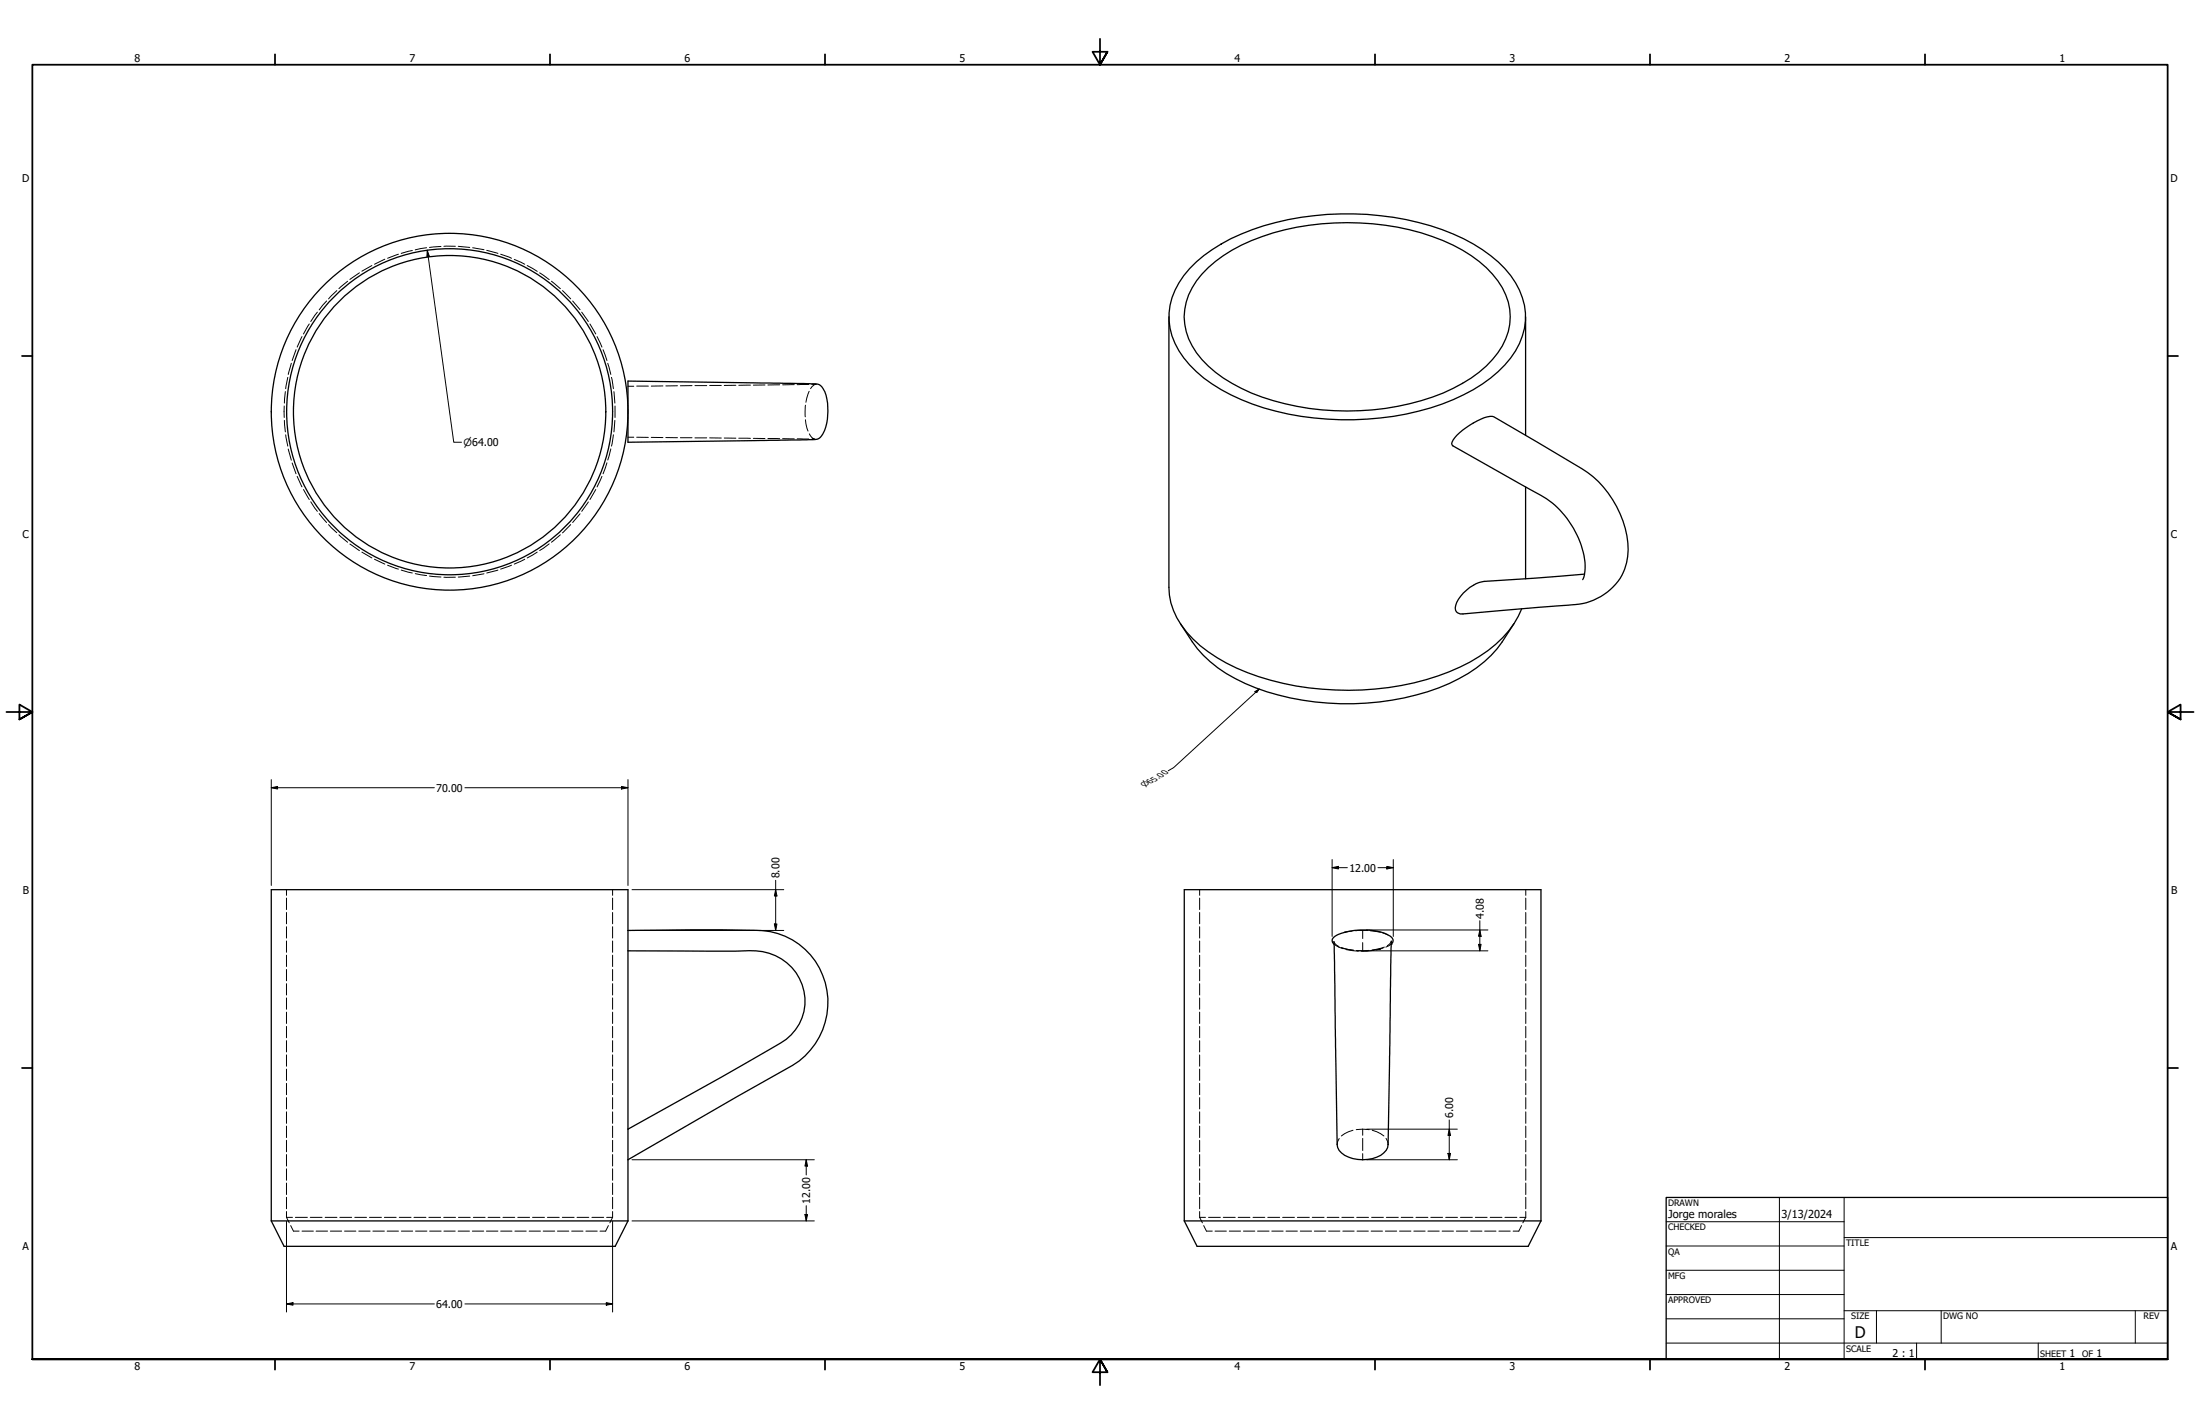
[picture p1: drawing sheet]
<svg xmlns="http://www.w3.org/2000/svg" width="864mm" height="559mm" viewBox="0 0 864 559" stroke-linecap="round" stroke-linejoin="round" font-family="sans-serif">
<!-- layer: Hidden (ANSI) -->
<g fill="none" stroke="#000" stroke-width=".39">
<path d="M156.4 99.8l-4.3 1.5M161.9 98.3l-4.4 1.1M167.4 97.2l-4.4 .8M173.1 96.7l-4.5 .4M174.2 96.6h4.6M179.9 96.6l4.5 .5M185.5 97.2l4.5 .8M191.1 98.2l4.4 1.2M196.5 99.8l4.3 1.5M128.2 118.1l-2.9 3.5M132.2 114l-3.2 3.3M136.5 110.4l-3.5 2.9"/>
<path d="M141.1 107.1l-3.7 2.6M146 104.2l-4 2.2M151.1 101.7l-4.1 2M201.9 101.8l4.1 1.9M206.9 104.2l4 2.3M211.8 107.1l3.8 2.6M216.5 110.4l3.5 2.9M220.8 114l3.2 3.3M224.8 118.1l2.9 3.4M116.2 137.2l-1.5 4.3M118.6 132.1l-2 4.1M121.4 127.1l-2.3 4"/>
<path d="M124.6 122.5l-2.6 3.7M228.3 122.5l2.6 3.7M231.6 127.1l2.3 4M234.4 132.1l1.9 4.1M236.7 137.2l1.6 4.3M111.6 159.3v4.5M112 153.7l-.4 4.5M113 148.1l-.9 4.4M114.4 142.6l-1.2 4.3M238.6 142.6l1.2 4.3M240 148.1l.8 4.4M241 153.7l.4 4.5"/>
<path d="M241.4 159.3v4.5M246.5 151.6h2.3M249.9 151.5h4.6M260.2 151.4l-4.5 .1M265.9 151.4h-4.5M271.7 151.3l-4.6 .1M272.8 151.3h4.6M278.6 151.3h4.5M288.9 151.2l-4.6 .1M294.6 151.1l-4.6 .1M300.3 151.1h-4.6M306.1 151l-4.7 .1"/>
<path d="M311.8 150.9l-4.6 .1M316.2 159l-.1 4.6M317.5 150.9h-4.6M317.6 153.5l-1.2 4.4M318.6 150.8l1.8-.1a2.84 2.84 0 0 0-2.2 1.8M111.6 165l.4 4.5M112.1 170.6l.9 4.5M113.2 176.2l1.2 4.4M239.8 176.1l-1.2 4.4M240.8 170.6l-.8 4.5M241.4 165l-.4 4.5M246.5 171.6h2.3"/>
<path d="M249.9 171.6h4.6M255.7 171.6l4.5 .1M261.4 171.7l4.5 .1M267.1 171.8h4.6M272.8 171.8h4.6M278.6 171.8l4.5 .1M284.3 171.9l4.6 .1M290 172h4.6M295.7 172l4.6 .1M301.4 172.1h4.7M307.2 172.1l4.6 .1M312.9 172.2l4.6 .1"/>
<path d="M316.2 164.7l1 4.5M317.7 170.2l.9 1.4 1.4 .8-1.4-.1M114.7 181.7l1.5 4.2M116.6 186.9l2 4.2M119.1 192.1l2.3 3.9M122 196.9l2.6 3.8M230.9 197l-2.6 3.7M233.9 192.1l-2.3 3.9M236.3 186.9l-1.9 4.2M238.3 181.6l-1.6 4.3M125.3 201.5l2.9 3.5M129 205.9l3.2 3.1"/>
<path d="M133 209.9l3.5 2.9M137.4 213.5l3.7 2.6M142 216.7l4 2.2M147 219.5l4.1 1.9M206 219.5l-4.1 1.9M210.9 216.7l-4 2.2M215.6 213.4l-3.8 2.6M220 209.9l-3.5 2.9M224 205.9l-3.2 3.2M227.7 201.6l-2.9 3.4M152.1 221.8l4.3 1.5M157.5 223.7l4.4 1.2"/>
<path d="M163 225.1l4.4 .8M168.6 226.1l4.5 .3M174.2 226.5h4.6M184.4 226.1l-4.5 .3M190 225.2l-4.5 .7M195.5 223.7l-4.4 1.2M200.8 221.8l-4.3 1.5M112.5 349.1v2.2M112.5 352.4v4.5M112.5 358.1v4.4M240.5 349.1v2.2M240.5 352.4v4.5"/>
<path d="M240.5 358.1v4.4M470.9 349.1v2.2M470.9 352.4v4.5M470.9 358.1v4.4M598.9 349.1v2.2M598.9 352.4v4.5M598.9 358.1v4.4M112.5 363.7v4.4M112.5 369.3v4.4M112.5 374.8v4.5M240.5 363.7v4.4M240.5 369.3v4.4"/>
<path d="M240.5 374.8v4.5M470.9 363.7v4.4M470.9 369.3v4.4M470.9 374.8v4.5M523.6 369.5l.6 1 1.1 .7M523.7 370.5l2 1.2M525.1 371.4l2.2 .9M526.4 371.8l4.8 1.1M526.9 372l4.5 .9M527.7 365.9h.2M528.3 365.8h-.2M528.4 372.6l4.8 .7"/>
<path d="M530.7 365.4l-2.7 .4M532.6 373l2.3 .1M534.9 365.1l-2.8 .2M534.9 365.1l2 .1M534.9 365.1v3.2M534.9 369.9v3.2M537.2 373l-2.3 .1M537.4 372.9l-5 .1M537.9 365.3l4 .5M539.2 372.9l-4.8 .4M541.5 372.4l.6-.1-1.8 .4M542.9 366.1l1.9 .7"/>
<path d="M542.9 372l-4.5 .9M543.4 371.7l-4.7 1.1M546.1 370.6l-2.1 1.1M546.2 369.3l-.5 1-1.1 .8M598.9 363.7v4.4M598.9 369.3v4.4M598.9 374.8v4.5M112.5 380.4v4.5M112.5 386v4.5M112.5 391.6v4.4M112.5 397.2v4.4M240.5 380.4v4.5"/>
<path d="M240.5 386v4.5M240.5 391.6v4.4M240.5 397.2v4.4M470.9 380.4v4.5M470.9 386v4.5M470.9 391.6v4.4M470.9 397.2v4.4M598.9 380.4v4.5M598.9 386v4.5M598.9 391.6v4.4M598.9 397.2v4.4M112.5 402.8v4.4"/>
<path d="M112.5 408.4v4.4M112.5 414v4.4M112.5 419.5v4.5M240.5 402.8v4.4M240.5 408.4v4.4M240.5 414v4.4M240.5 419.5v4.5M470.9 402.8v4.4M470.9 408.4v4.4M470.9 414v4.4M470.9 419.5v4.5M598.9 402.8v4.4"/>
<path d="M598.9 408.4v4.4M598.9 414v4.4M598.9 419.5v4.5M112.5 425.1v4.5M112.5 430.7v4.5M112.5 436.3v4.5M240.5 425.1v4.5M240.5 430.7v4.5M240.5 436.3v4.5M470.9 425.1v4.5M470.9 430.7v4.5M470.9 436.3v4.5"/>
<path d="M598.9 425.1v4.5M598.9 430.7v4.5M598.9 436.3v4.5M112.5 441.9v4.5M112.5 447.5v4.5M112.5 453.1v4.5M112.5 458.7v4.5M240.5 441.9v4.5M240.5 447.5v4.5M240.5 453.1v4.5M240.5 458.7v4.5M470.9 441.9v4.5"/>
<path d="M470.9 447.5v4.5M470.9 453.1v4.5M470.9 458.7v4.5M525.7 446.8l-.6 1.2-.2 1.1M531.1 443.5l-1.8 .6-2.8 1.7M534.9 443.1l-2.5 .2M534.9 443.1l2.6 .2M534.9 443.1v2.4M534.9 446.7v4.8M534.9 452.7v2.4M538.7 443.5l1.7 .6 2.8 1.7M544.1 446.7l.6 1.2 .2 1.2"/>
<path d="M598.9 441.9v4.5M598.9 447.5v4.5M598.9 453.1v4.5M598.9 458.7v4.5M112.5 477.7h2.3M112.5 477.7l1 2.2M112.5 464.2v4.6M112.5 469.8v4.5M112.5 475.4v2.3M116 477.7h4.6M121.8 477.7h4.6M127.6 477.7h4.7"/>
<path d="M133.4 477.7h4.6M139.3 477.7h4.6M145 477.7h4.7M150.9 477.7h4.6M156.7 477.7h4.7M162.5 477.7h4.7M168.3 477.7h4.7M174.2 477.7h4.6M180 477.7h4.6M185.8 477.7h4.6M191.6 477.7h4.7M197.4 477.7h4.7"/>
<path d="M203.3 477.7h4.6M209 477.7h4.7M214.9 477.7h4.6M220.7 477.7h4.7M226.5 477.7h4.6M232.3 477.7h4.7M238.1 477.7h2.4M240.5 477.7l-1.1 2.2M240.5 464.2v4.6M240.5 469.8v4.5M240.5 475.4v2.3M470.9 477.7h2.3"/>
<path d="M470.9 477.7l1.1 2.2M470.9 464.2v4.6M470.9 469.8v4.5M470.9 475.4v2.3M474.4 477.7h4.6M480.2 477.7h4.7M486 477.7h4.7M491.9 477.7h4.6M497.6 477.7h4.7M503.5 477.7h4.6M509.3 477.7h4.7M515.1 477.7h4.6"/>
<path d="M521 477.7h4.6M526.7 477.7h4.7M532.6 477.7h4.6M538.4 477.7h4.7M544.2 477.7h4.7M550 477.7h4.7M555.8 477.7h4.7M561.7 477.7h4.6M567.5 477.7h4.6M573.3 477.7h4.7M579.1 477.7h4.7M585 477.7h4.6"/>
<path d="M590.7 477.7h4.7M596.6 477.7h2.3M598.9 477.7l-1.1 2.2M598.9 464.2v4.6M598.9 469.8v4.5M598.9 475.4v2.3M114.1 480.9l1.1 2.2h2.2M118.6 483.1h4.4M124.1 483.1h4.5M129.7 483.1h4.4M135.3 483.1h4.4M140.8 483.1h4.5"/>
<path d="M146.4 483.1h4.5M152 483.1h4.4M157.5 483.1h4.5M163.1 483.1h4.5M168.7 483.1h4.5M174.2 483.1h4.5M179.8 483.1h4.5M185.4 483.1h4.5M190.9 483.1h4.6M196.5 483.1h4.5M202.1 483.1h4.5M207.7 483.1h4.5"/>
<path d="M213.2 483.1h4.5M218.8 483.1h4.5M224.4 483.1h4.5M230 483.1h4.4M238.8 480.9l-1.1 2.2h-2.2M472.5 480.9l1.1 2.2h2.3M476.9 483.1h4.5M482.5 483.1h4.5M488.1 483.1h4.5M493.6 483.1h4.6M499.2 483.1h4.5M504.8 483.1h4.5"/>
<path d="M510.4 483.1h4.5M515.9 483.1h4.5M521.5 483.1h4.5M527.1 483.1h4.5M532.7 483.1h4.4M538.2 483.1h4.5M543.8 483.1h4.5M549.4 483.1h4.4M555 483.1h4.4M560.5 483.1h4.5M566.1 483.1h4.4M571.7 483.1h4.4"/>
<path d="M577.3 483.1h4.4M582.8 483.1h4.4M588.4 483.1h4.4M597.3 480.9l-1.1 2.2h-2.2"/>
</g>
<!-- layer: Visible (ANSI) -->
<g fill="none" stroke="#000" stroke-width=".51">
<path d="M467 105.4a67.7 67.7 0 0 1 33.8-18.1 113.5 113.5 0 0 1 69.6 4.5 51.8 51.8 0 0 1 24.5 19.2 25 25 0 0 1-1.9 29.5 58.3 58.3 0 0 1-26.9 18.1 114 114 0 0 1-78.8-1.8 51 51 0 0 1-24.5-19.1 25.1 25.1 0 0 1 1.9-29.6zM474.3 105a66.2 66.2 0 0 1 30.1-14.8 103 103 0 0 1 66 6 40.9 40.9 0 0 1 20.7 19.5 23.2 23.2 0 0 1-5.2 25.4 61.6 61.6 0 0 1-32.6 17.3 101.9 101.9 0 0 1-66-6 40.9 40.9 0 0 1-20.7-19.4 23.5 23.5 0 0 1 5.2-25.4zM458.9 124.3v106.1a30.3 30.3 0 0 0 12.2 23 84.3 84.3 0 0 0 42.7 16.5 108.6 108.6 0 0 0 63.3-10.1 42.7 42.7 0 0 0 20.2-20.9M598.9 124.3v46.5M246.5 149.5l70.5 1.1a8.8 8.8 0 0 1 5.1 .7 10.4 10.4 0 0 1 2.8 6.9 19.2 19.2 0 0 1-2.4 12.8 4.8 4.8 0 0 1-4.9 1.5l-71.1 1zM598.9 191.1v36M622 225.3l-39.5 2.9a15 15 0 0 0-11.1 9.4 2.41 2.41 0 0 0 .4 2.6 2.41 2.41 0 0 0 2.5 .7l37.4-3.2a33.9 33.9 0 0 0 16.6-3.6 21.2 21.2 0 0 0 10.3-23.9 40.2 40.2 0 0 0-17.7-26.3l-34.5-20.3a9.1 9.1 0 0 0-6.5 1.6 23.3 23.3 0 0 0-9.9 8.2l-.2 .7 .5 .8 26 14.8a76.9 76.9 0 0 1 13.9 8.4 35.6 35.6 0 0 1 12 24.8l-.3 2.9-.6 1.7M463.4 244.7a51.7 51.7 0 0 0 29.6 25.2 105.3 105.3 0 0 0 75.9-1.7 50.1 50.1 0 0 0 25.4-23.5M246.5 365.1a964.9 964.9 0 0 1 52.7 .1 28.5 28.5 0 0 1 25.2 22.1 28.5 28.5 0 0 1-13.3 30.8l-64.6 37M246.5 373.1l42.3 .2a30.7 30.7 0 0 1 15.6 1.7 19.2 19.2 0 0 1 11.6 16.6 19.2 19.2 0 0 1-9.6 17.7l-22.9 13.2-37 20.6M527.7 365.9a24.6 24.6 0 0 1 18 1.4 1.84 1.84 0 0 1 .4 3.2M528 365.8a8 8 0 0 0-5 2.8l.1 1.3 .6 .6"/>
<path d="M546.2 369.3l-1.3 79.8a7 7 0 0 1-6.2 5.6 13.2 13.2 0 0 1-13-3.3l-.8-2.3-1.3-79.6M106.5 479.1v-130h140v130M106.5 479.1l5 10h130l5-10M106.5 479.1h140M464.9 479.1l5 10h130l5-10M464.9 479.1h140M464.9 479.1v-130h140v130"/>
<circle cx="176.5" cy="161.6" r="64"/>
<circle cx="176.5" cy="161.6" r="61.3"/>
<circle cx="176.5" cy="161.6" r="70"/>
</g>
<!-- layer: Hidden (ANSI) -->
<circle cx="546.1" cy="370.5" r=".19" fill="#000"/>
<!-- layer: Border (ANSI) -->
<g fill="none" stroke="#000" stroke-width=".7">
<path d="M431.8 15.2v10.2l-2.9-5.1h5.8l-2.9 5.1 2.9-5.1M107.9 21.3v4.1M215.9 21.3v4.1M323.8 21.3v4.1M539.8 21.3v4.1M647.7 21.3v4.1M755.6 21.3v4.1M8.6 139.7h4.1M850.9 139.7h4.1M2.5 279.4h10.2l-5.1-2.9v5.8l5.1-2.9-5.1 2.9M861.1 279.4h-10.2l5.1-2.9v5.8l-5.1-2.9 5.1 2.9M8.6 419.1h4.1"/>
<path d="M850.9 419.1h4.1M12.7 533.4v-508h838.2v508h-838.2h838.2M107.9 533.4v4.1M215.9 533.4v4.1M323.8 533.4v4.1M434.7 538.5l-2.9-5.1 2.9 5.1h-5.8l2.9-5.1v10.2M539.8 533.4v4.1M647.7 533.4v4.1M755.6 533.4v4.1"/>
</g>
<!-- layer: Title (ANSI) -->
<g fill="none" stroke="#000" stroke-width=".39">
<path d="M654 479.4h69.9M698.5 469.9v63.5M723.9 469.9v63.5M654 488.9h69.9M654 498.5h69.9M723.9 485.6h127M654 508h69.9M654 517.5h69.9M723.9 514.3h127M736.6 514.3v12.7M762 514.3v12.7M838.2 514.3v12.7"/>
<path d="M654 527h196.9M752.3 527v6.4M800.1 527v6.4"/>
</g>
<path d="M654 469.9h196.9v63.5h-196.9z" fill="none" stroke="#000" stroke-width=".51"/>
<!-- layer: Dimension (ANSI) -->
<g fill="none" stroke="#000" stroke-width=".39">
<path d="M167.7 98.2l.8 2.4-.9 .1zM167.7 98.2l10.4 75.3h3.1M492.5 271.5l1.8-1.1-1 1.4zM494.3 270.4l-33.6 30.8-2.1 1.3M106.5 309.1l2.5-.5v1zM106.5 309.1h64M106.5 305.9v41.6M182.5 309.1h64M244 308.6l2.5 .5-2.5 .5zM246.5 305.9v41.6M522.9 337.3v30.2M544.4 340l2.5 .5-2.5 .5z"/>
<path d="M546.9 337.3v30.2M248.1 349.1h59.6M304.5 349.1l.5 2.5h-1zM304.5 345.4v19.7M522.9 340.5l2.5-.5v1zM522.9 340.5h6M540.9 340.5h6M248.1 365.1h59.6M304 362.6h1l-.5 2.5zM536.4 364.9h47.7M536.5 373.1h47.6M580.4 370.6h1l-.5 2.5z"/>
<path d="M580.9 364.9l.5 2.5h-1zM580.9 361.3v11.8M568.9 439.5v15.6M248.1 455.1h71.6M316.5 455.1l.5 2.5h-1zM316.5 455.1v6M536.5 455.1h35.6M536.5 443.1h35.6M568.4 452.6h1l-.5 2.5zM568.9 443.1l.5 2.5h-1zM112.5 479.3v35.6M240.5 479.3v35.6"/>
<path d="M248.1 479.1h71.6M316 476.6h1l-.5 2.5zM316.5 473.1v6M112.5 511.7l2.5-.5v1zM112.5 511.7h58M182.5 511.7h58M238 511.2l2.5 .5-2.5 .5z"/>
</g>
<g fill="#000">
<path d="M167.7 98.2l.8 2.4-.9 .1zM492.5 271.5l1.8-1.1-1 1.4zM106.5 309.1l2.5-.5v1zM244 308.6l2.5 .5-2.5 .5zM522.9 340.5l2.5-.5v1zM304.5 349.1l.5 2.5h-1zM544.4 340l2.5 .5-2.5 .5zM304 362.6h1l-.5 2.5zM580.4 370.6h1l-.5 2.5zM580.9 364.9l.5 2.5h-1zM316.5 455.1l.5 2.5h-1zM568.4 452.6h1l-.5 2.5z"/>
<path d="M568.9 443.1l.5 2.5h-1zM316 476.6h1l-.5 2.5zM112.5 511.7l2.5-.5v1zM238 511.2l2.5 .5-2.5 .5z"/>
</g>
<text font-size="6.3" x="728.1" y="524.9">D</text>
<g font-size="4.3">
<text x="654.8" y="477.8">Jorge morales</text>
<text x="699.3" y="478">3/13/2024</text>
</g>
<g font-size="4.2">
<text x="52.8" y="24.4">8</text>
<text x="160.8" y="24.4">7</text>
<text x="268.7" y="24.4">6</text>
<text x="376.7" y="24.4">5</text>
<text x="484.6" y="24.4">4</text>
<text x="592.6" y="24.4">3</text>
<text x="700.5" y="24.4">2</text>
<text x="808.5" y="24.4">1</text>
<text x="8.8" y="71.4">D</text>
<text x="852" y="71.4">D</text>
<text x="8.9" y="211.1">C</text>
<text x="852.2" y="211.1">C</text>
<text x="171.3" y="310.6">70.00</text>
<text x="306" y="344.7" transform="rotate(-90 306 344.7)">8.00</text>
<text x="529.7" y="342">12.00</text>
<text x="9" y="350.8">B</text>
<text x="852.2" y="350.8">B</text>
<text x="582.4" y="360.5" transform="rotate(-90 582.4 360.5)">4.08</text>
<text x="570.4" y="438.7" transform="rotate(-90 570.4 438.7)">6.00</text>
<text x="318" y="472.3" transform="rotate(-90 318 472.3)">12.00</text>
<text x="8.9" y="490.5">A</text>
<text x="852.2" y="490.5">A</text>
<text x="171.3" y="513.2">64.00</text>
<text x="742.9" y="532.6">2 : 1</text>
<text x="812.4" y="532.6">1</text>
<text x="823" y="532.6">1</text>
<text x="52.8" y="537.5">8</text>
<text x="160.8" y="537.5">7</text>
<text x="268.7" y="537.5">6</text>
<text x="376.7" y="537.5">5</text>
<text x="484.6" y="537.5">4</text>
<text x="592.6" y="537.5">3</text>
<text x="700.5" y="537.5">2</text>
<text x="808.5" y="537.5">1</text>
</g>
<text font-size="3.9" x="181.9" y="175">⌀64.00</text>
<g font-size="3.5">
<text x="654.8" y="473.2">DRAWN</text>
<text x="654.8" y="482.8">CHECKED</text>
<text x="724.7" y="488.9">TITLE</text>
<text x="654.8" y="492.3">QA</text>
<text x="654.8" y="501.8">MFG</text>
<text x="654.8" y="511.4">APPROVED</text>
<text x="726.7" y="517.7">SIZE</text>
<text x="762.8" y="517.7">DWG NO</text>
<text x="841.4" y="517.7">REV</text>
<text x="724.7" y="530.4">SCALE</text>
<text x="800.9" y="532.6">SHEET</text>
<text x="817.4" y="532.6">OF</text>
</g>
<text font-size="3.2" x="449.3" y="309" transform="rotate(-30 449.3 309)">⌀65.00</text>
</svg>
